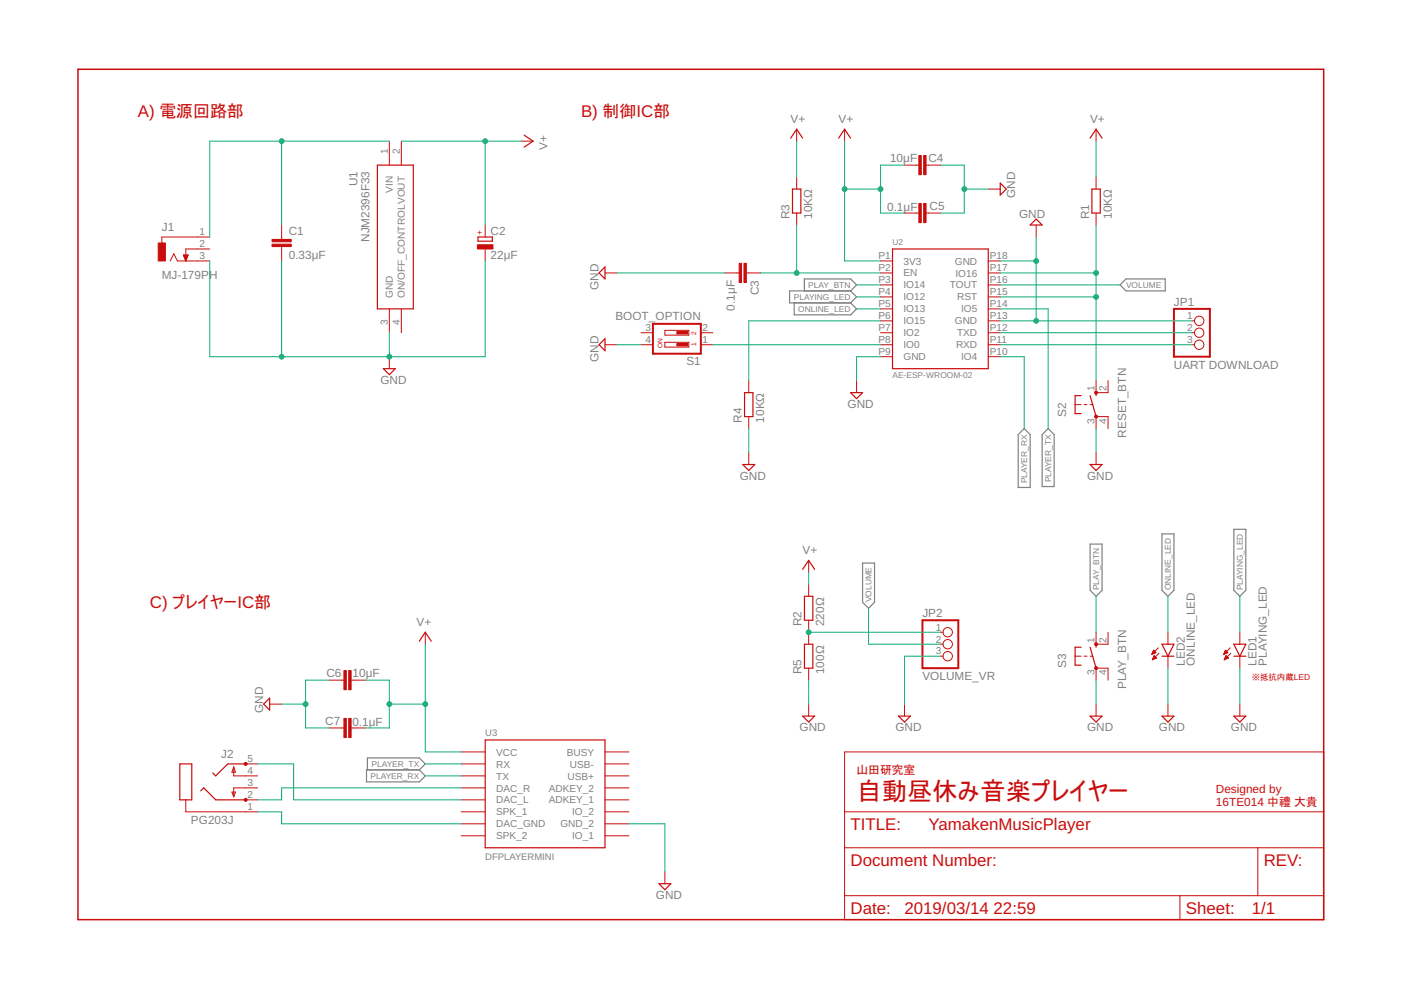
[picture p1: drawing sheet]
<svg xmlns="http://www.w3.org/2000/svg" width="297mm" height="210mm" viewBox="0 0 297 210" stroke-linecap="round" stroke-linejoin="round" font-family="sans-serif">
<g fill="none" stroke="#808080" stroke-width=".25">
<path d="M168.4 64.2v2.6h11.9l1.3-1.3-1.3-1.3M170.5 61.7v-2.6h9.8l1.3 1.3-1.3 1.3M180.3 61.7l1.3 1.2-1.3 1.3M180.3 61.7h-12.9v2.5h12.9M237.5 60.4l1.2-1.3h8.4v2.6h-8.4zM217.1 90.9l1.3 1.2v11.3h-2.5v-11.3zM222.2 90.9l1.3 1.2v11.1h-2.5v-11.1zM182.9 119.4h2.5v8.3l-1.3 1.3-1.2-1.3zM231.1 115.4h2.6v9.8l-1.3 1.2-1.3-1.2zM246.4 113.2h2.5v12l-1.3 1.2-1.2-1.2zM261.6 112.2h2.5v13l-1.2 1.2-1.3-1.2zM77.7 163.2h11.2l1.3 1.3-1.3 1.3h-11.2z"/>
<path d="M77.9 163.2v-2.5h11l1.3 1.3-1.3 1.2"/>
</g>
<g fill="none" stroke="#c90d0c" stroke-width=".21">
<path d="M82.5 29.9v5.1M85.1 29.9v5.1M110.5 29.9h2.5M168.9 27.4v2.5M168.9 37.5v2.6M179.1 27.4v2.5M191.8 35h3M196.3 35h3.1M232.4 27.4v2.5M232.4 37.5v2.6M36.1 55.3l.8-1.5 .7 1.5h6.9M38.9 54.1h1l-.5 1.2z"/>
<path d="M38.9 54.1h1M38.9 54.2h.9M39 54.4h.8M39.1 54.5h.6M39.1 54.6h.6M39.1 54.7h.5M39.2 54.8h.4M39.2 54.9h.3M39.3 55.1h.2M39.3 55.2h.1M39.4 55.3h.1M44.5 50.2h-10.2v1.3"/>
<path d="M44.5 52.8h-5.1v2.5M59.7 47.7v3.1M59.7 52.3v3M102.9 47.7v2.5M102.9 52.8v2.5M128.3 57.9h2.5M153.7 57.9h3M158.2 57.9h3.1M168.9 45.2v2.5M186.7 55.3h2.5M186.7 57.9h2.5M191.8 45.2h3"/>
<path d="M196.3 45.2h3.1M209.5 55.3h2.6M209.5 57.9h2.6M209.5 40.1h2.6M219.7 47.7v2.5M232.4 45.2v2.5M82.5 65.5v5M82.5 75.6v2.6M85.1 65.5v5M128.3 73.1h2.5M135.9 70.5h2.5M135.9 73.1h2.5"/>
<path d="M141 70h5v1.1h-5zM141 72.6h5v1h-5zM148.6 70.5h2.5M148.6 73.1h2.5M186.7 68h2.5M186.7 70.5h2.5M186.7 73.1h2.5M186.7 60.4h2.5M186.7 62.9h2.5M186.7 65.5h2.5M186.7 75.6h2.5M209.5 68h2.6"/>
<path d="M209.5 70.5h2.6M209.5 73.1h2.6M209.5 60.4h2.6M209.5 62.9h2.6M209.5 65.5h2.6M209.5 75.6h2.6M252.7 68h.6M252.7 70.5h.6M252.7 73.1h.6M158.7 80.7v2.5M158.7 88.3v2.6M158.7 95.9v2.6"/>
<path d="M181.6 80.7v2.5M227.9 85.8h1.3M229.8 85.8h.7M231.1 85.8h.7M232.4 80.7v2.5h2.5v-2.5M232.4 90.9v-2.6h2.5v2.6M232.4 95.9v2.6M171.4 118.8v2.5M90.2 134v2.6M171.4 123.9v2.5M171.4 131.5v5.1M199.4 139.1h.5"/>
<path d="M199.4 136.6h.5M199.4 134h.5M227.9 139.1h1.3M229.8 139.1h.7M231.1 139.1h.7M232.4 134v2.6h2.5v-2.6M244.2 138.7h.2M244.3 138.5h.4M244.3 139.9h.1M244.3 138.4h.7M244.4 138.3h.6M244.4 139.7h.2"/>
<path d="M244.4 139.6h.5M244.5 138.2h.4M244.5 138h.3M244.5 139.5h.7M244.5 137.9h.2M244.5 139.4h.6M244.6 137.9l.5 .5-.9 .3zM244.6 139.3h.4M244.6 139.1h.3M244.7 139h.1M245.2 139.5l-.5-.5-.4 .9M245.2 139.5l-.9 .4"/>
<path d="M245.6 137.4l-1.4 1.3M245.7 138.5l-1.4 1.4M247.6 134v2.6M247.6 139.1v2.6M259.5 138.7h.1M259.5 138.5h.4M259.6 139.9h.1M259.6 138.4h.6M259.6 138.3h.7M259.6 139.7h.3M259.7 138.2h.4M259.7 139.6h.5"/>
<path d="M259.7 138h.3M259.7 139.5h.8M259.8 137.9h.1M259.8 139.4h.5M259.8 137.9l.5 .5-.9 .3zM259.8 139.3h.4M259.9 139.1h.2M259.9 139h.1M260.5 139.5l-.6-.5-.3 .9M260.5 139.5l-.9 .4M260.8 137.4l-1.4 1.3M261 138.5l-1.4 1.4"/>
<path d="M262.9 134v2.6M262.9 139.1v2.6M57.2 149.3h2.5M69.9 144.2h3M69.9 154.3h3M74.4 144.2h3.1M74.4 154.3h3.1M97.8 159.4h5.1M128.3 159.4h5M171.4 141.7v2.5M171.4 149.3v2.5M179.1 159.4h101.5v35.6h-101.5z"/>
<path d="M191.8 149.3v2.5M232.4 144.2v-2.5h2.5v2.5M232.4 149.3v2.5M247.6 149.3v2.5M262.9 149.3v2.5M39.4 169.6v2.5h15.2M49.2 167.9h.7l-.3 1.1zM49.6 162.6v1.9h5M49.6 162.6l.3 1.1h-.7zM52.1 162h2.5M52.1 169.6h2.5M54.6 167h-5v2"/>
<path d="M97.8 172.1h5.1M97.8 162h5.1M97.8 164.5h5.1M97.8 167h5.1M97.8 169.6h5.1M97.8 174.7h5.1M97.8 177.2h5.1M128.3 172.1h5M128.3 162h5M128.3 164.5h5M128.3 167h5M128.3 169.6h5"/>
<path d="M128.3 174.7h5M128.3 177.2h5M179.1 179.7h101.5M179.1 172.1h101.5M266.7 179.7v10.2M141 184.8v2.6M179.1 189.9h101.5M250.2 189.9v5.1"/>
<circle cx="254.3" cy="68" r=".99"/>
<circle cx="254.3" cy="73.1" r=".99"/>
<circle cx="254.3" cy="70.5" r=".99"/>
<circle cx="200.9" cy="134" r=".99"/>
<circle cx="200.9" cy="136.6" r=".99"/>
<circle cx="200.9" cy="139.1" r=".99"/>
</g>
<g fill="#c90d0c" stroke="#c90d0c" stroke-width=".21">
<path d="M57.7 51.8h4v.5h-4z"/>
<path d="M57.7 50.8h4v.5h-4z"/>
<path d="M101.2 51.9h3.3v.9h-3.3z"/>
<path d="M33.5 51.5h1.6v3.8h-1.6z"/>
<path d="M156.7 55.8h.5v4.1h-.5z"/>
<path d="M157.7 55.8h.5v4.1h-.5z"/>
<path d="M194.8 33h.5v4h-.5z"/>
<path d="M195.8 33h.5v4h-.5z"/>
<path d="M194.8 43.1h.5v4.1h-.5z"/>
<path d="M195.8 43.1h.5v4.1h-.5z"/>
<path d="M143.5 72.8h2.3v.5h-2.3z"/>
<path d="M143.5 70.3h2.3v.5h-2.3z"/>
<path d="M73.9 142.2h.5v4h-.5z"/>
<path d="M72.9 142.2h.5v4h-.5z"/>
<path d="M73.9 152.3h.5v4.1h-.5z"/>
<path d="M72.9 152.3h.5v4.1h-.5z"/>
</g>
<g fill="none" stroke="#c90d0c" stroke-width=".25">
<path d="M80 35h7.6v30.5h-7.6zM111.1 28.7l1.9 1.2-1.9 1.3M167.6 29.3l1.3-1.9 1.3 1.9M177.8 29.3l1.3-1.9 1.2 1.9M212.1 38.8l1.2 1.3-1.2 1.3zM231.1 29.3l1.3-1.9 1.3 1.9M101.3 50.2h3.1v.9h-3.1zM128.3 56.6v2.5l-1.3-1.2zM168 40.1h1.8v5.1h-1.8zM189.2 52.8h20.3v25.4h-20.3zM218.4 47.7l1.3-1.3 1.3 1.3zM231.5 40.1h1.8v5.1h-1.8z"/>
<path d="M81.3 78.2h2.5l-1.3 1.2zM128.3 71.8v2.6l-1.3-1.3zM157.5 98.5h2.5l-1.3 1.3zM157.9 83.2h1.7v5.1h-1.7zM180.3 83.2h2.6l-1.3 1.3zM229.2 83.9h-1.3v3.8h1.3M231.1 98.5h2.6l-1.3 1.3zM231.1 83.9l1.3 4.4M232.4 83.2v.7M88.9 136l1.3-2 1.2 2M170.2 120.7l1.2-1.9 1.3 1.9M170.6 136.6h1.7v5.1h-1.7z"/>
<path d="M170.6 126.4h1.7v5.1h-1.7zM229.2 137.2h-1.3v3.8h1.3M231.1 137.2l1.3 4.5M232.4 136.6v.6M246.4 139.1h2.5M246.4 136.6h2.5l-1.3 2.5zM261.6 136.6h2.5l-1.2 2.5zM261.6 139.1h2.5M57.2 148v2.6l-1.3-1.3zM102.9 156.9h25.4v22.8h-25.4zM170.2 151.8h2.5l-1.3 1.3zM190.5 151.8h2.5l-1.2 1.3z"/>
<path d="M231.1 151.8h2.6l-1.3 1.3zM246.4 151.8h2.5l-1.3 1.3zM261.6 151.8h2.5l-1.2 1.3zM38.1 162h2.6v7.6h-2.6zM42.6 167.7l.6-.7 2.5 2.6h6.4M52.1 162h-3.8l-2.6 2.5-.6-.6M139.7 187.4h2.5l-1.2 1.2z"/>
</g>
<g fill="#c90d0c" stroke="#c90d0c" stroke-width=".21">
<circle cx="232.4" cy="88.3" r=".32"/>
<circle cx="232.4" cy="83.3" r=".32"/>
<circle cx="232.4" cy="141.7" r=".33"/>
<circle cx="232.4" cy="136.6" r=".33"/>
<circle cx="52.1" cy="169.6" r=".33"/>
<circle cx="52.1" cy="162" r=".33"/>
</g>
<path d="M138.4 68.7h10.2v6.3h-10.2zM248.9 65.5h7.6v10.1h-7.6zM195.6 131.5h7.6v10.2h-7.6z" fill="none" stroke="#c90d0c" stroke-width=".42"/>
<path d="M16.5 14.7h264.1v180.3h-264.1z" fill="none" stroke="#c90d0c" stroke-width=".32"/>
<g fill="none" stroke="#0dab76" stroke-width=".21">
<path d="M59.7 29.9v17.8M82.5 29.9h-38v20.3M85.1 29.9h25.4M102.9 29.9v17.8M168.9 29.9v7.6M179.1 29.9v25.4h7.6M191.8 35h-5.1v10.2h5.1M199.4 35h5v10.2h-5M232.4 29.9v7.6M44.5 55.3v20.3h58.4v-20.3M59.7 55.3v20.3M130.8 57.9h22.9"/>
<path d="M161.3 57.9h25.4M168.9 47.7v10.2M179.1 40.1h7.6M204.4 40.1h5.1M212.1 55.3h7.6M212.1 57.9h20.3M219.7 50.2v17.8M232.4 47.7v33M82.5 70.5v5.1M130.8 73.1h5.1M151.1 73.1h35.6M181.6 62.9h5.1"/>
<path d="M181.6 65.5h5.1M181.6 60.4h5.1M186.7 75.6h-5.1v5.1M186.7 68h-28v12.7M212.1 75.6h5v15.3M212.1 68h40.6M212.1 73.1h40.6M212.1 62.9h20.3M212.1 70.5h40.6M212.1 65.5h10.1v25.4M212.1 60.4h25.4M158.7 90.9v5"/>
<path d="M232.4 90.9v5M90.2 136.6v22.8h7.6M171.4 121.3v2.6M171.4 134h28M184.1 129v7.6h15.3M199.4 139.1h-7.6v10.2M232.4 126.4v7.6M247.6 126.4v7.6M262.9 126.4v7.6M59.7 149.3h5.1M69.9 144.2h-5.1v10.1h5.1M77.5 144.2h5v10.1h-5"/>
<path d="M82.5 149.3h7.7M171.4 144.2v5.1M232.4 144.2v5.1M247.6 141.7v7.6M262.9 141.7v7.6M54.6 172.1h5.1v2.6h38.1M54.6 162h7.7v7.6h35.5M90.2 162h7.6M90.2 164.5h7.6M97.8 167h-38.1v2.6h-5.1M133.3 174.7h7.7v10.1"/>
</g>
<g fill="#0dab76" stroke="#0dab76" stroke-width=".21">
<circle cx="102.9" cy="29.9" r=".51"/>
<circle cx="186.7" cy="40.1" r=".51"/>
<circle cx="179.1" cy="40.1" r=".51"/>
<circle cx="82.5" cy="149.3" r=".51"/>
<circle cx="90.2" cy="149.3" r=".51"/>
<circle cx="59.7" cy="29.9" r=".51"/>
<circle cx="82.5" cy="75.6" r=".51"/>
<circle cx="59.7" cy="75.6" r=".51"/>
<circle cx="219.7" cy="55.3" r=".51"/>
<circle cx="219.7" cy="68" r=".51"/>
<circle cx="204.4" cy="40.1" r=".51"/>
<circle cx="64.8" cy="149.3" r=".51"/>
<circle cx="232.4" cy="62.9" r=".51"/>
<circle cx="232.4" cy="57.9" r=".51"/>
<circle cx="168.9" cy="57.9" r=".51"/>
<circle cx="171.4" cy="134" r=".51"/>
</g>
<text font-size="5.4" fill="#c90d0c" x="181.6" y="169.6">自動昼休み音楽プレイヤー</text>
<g font-size="3.6" fill="#c90d0c">
<text x="29.2" y="24.9">A) 電源回路部</text>
<text x="123.2" y="24.9">B) 制御IC部</text>
<text x="31.8" y="129">C) プレイヤーIC部</text>
<text x="180.3" y="175.9">TITLE:</text>
<text x="196.8" y="175.9">YamakenMusicPlayer</text>
<text x="180.3" y="183.6">Document Number:</text>
<text x="267.9" y="183.6">REV:</text>
<text x="180.3" y="193.7">Date:</text>
<text x="191.8" y="193.7">2019/03/14</text>
<text x="210.7" y="193.7">22:59</text>
<text x="251.4" y="193.7">Sheet:</text>
<text x="265.4" y="193.7">1/1</text>
</g>
<g font-size="2.5" fill="#808080">
<text x="167.6" y="26.1">V+</text>
<text x="177.8" y="26.1">V+</text>
<text x="231.1" y="26.1">V+</text>
<text x="116.1" y="31.8" transform="rotate(-90 116.1 31.8)">V+</text>
<text x="188.7" y="34.4">10μF</text>
<text x="196.8" y="34.4">C4</text>
<text x="75.8" y="39.5" transform="rotate(-90 75.8 39.5)">U1</text>
<text x="215.3" y="42" transform="rotate(-90 215.3 42)">GND</text>
<text x="167.4" y="46.4" transform="rotate(-90 167.4 46.4)">R3</text>
<text x="172.2" y="46.4" transform="rotate(-90 172.2 46.4)">10KΩ</text>
<text x="188.1" y="44.7">0.1μF</text>
<text x="197.1" y="44.5">C5</text>
<text x="216.1" y="46.3">GND</text>
<text x="230.9" y="46.4" transform="rotate(-90 230.9 46.4)">R1</text>
<text x="235.7" y="46.4" transform="rotate(-90 235.7 46.4)">10KΩ</text>
<text x="34.3" y="49">J1</text>
<text x="61.2" y="49.9">C1</text>
<text x="78.4" y="51.3" transform="rotate(-90 78.4 51.3)">NJM2396F33</text>
<text x="104" y="49.8">C2</text>
<text x="34.3" y="59.1">MJ-179PH</text>
<text x="61.2" y="54.9">0.33μF</text>
<text x="104" y="54.8">22μF</text>
<text x="126.9" y="61.5" transform="rotate(-90 126.9 61.5)">GND</text>
<text x="155.8" y="65.8" transform="rotate(-90 155.8 65.8)">0.1μF</text>
<text x="160.9" y="62.6" transform="rotate(-90 160.9 62.6)">C3</text>
<text x="248.9" y="64.8">JP1</text>
<text x="130.5" y="67.9">BOOT_OPTION</text>
<text x="126.9" y="76.7" transform="rotate(-90 126.9 76.7)">GND</text>
<text x="145.5" y="77.4">S1</text>
<text x="80.7" y="81.4">GND</text>
<text x="248.9" y="78.2">UART DOWNLOAD</text>
<text x="157.2" y="89.6" transform="rotate(-90 157.2 89.6)">R4</text>
<text x="162" y="89.6" transform="rotate(-90 162 89.6)">10KΩ</text>
<text x="179.7" y="86.4">GND</text>
<text x="226" y="88.3" transform="rotate(-90 226 88.3)">S2</text>
<text x="238.7" y="92.8" transform="rotate(-90 238.7 92.8)">RESET_BTN</text>
<text x="156.8" y="101.7">GND</text>
<text x="230.5" y="101.7">GND</text>
<text x="170.2" y="117.5">V+</text>
<text x="195.6" y="130.9">JP2</text>
<text x="88.3" y="132.8">V+</text>
<text x="169.9" y="132.8" transform="rotate(-90 169.9 132.8)">R2</text>
<text x="174.7" y="132.8" transform="rotate(-90 174.7 132.8)">220Ω</text>
<text x="69.2" y="143.6">C6</text>
<text x="74.8" y="143.6">10μF</text>
<text x="169.9" y="142.9" transform="rotate(-90 169.9 142.9)">R5</text>
<text x="174.7" y="142.9" transform="rotate(-90 174.7 142.9)">100Ω</text>
<text x="226" y="141.7" transform="rotate(-90 226 141.7)">S3</text>
<text x="251.2" y="141.2" transform="rotate(-90 251.2 141.2)">LED2</text>
<text x="253.3" y="141.2" transform="rotate(-90 253.3 141.2)">ONLINE_LED</text>
<text x="266.4" y="141.2" transform="rotate(-90 266.4 141.2)">LED1</text>
<text x="268.6" y="141.2" transform="rotate(-90 268.6 141.2)">PLAYING_LED</text>
<text x="195.6" y="144.2">VOLUME_VR</text>
<text x="238.7" y="146.1" transform="rotate(-90 238.7 146.1)">PLAY_BTN</text>
<text x="55.8" y="151.2" transform="rotate(-90 55.8 151.2)">GND</text>
<text x="69" y="153.7">C7</text>
<text x="74.7" y="153.8">0.1μF</text>
<text x="169.5" y="155">GND</text>
<text x="189.9" y="155">GND</text>
<text x="230.5" y="155">GND</text>
<text x="245.7" y="155">GND</text>
<text x="261" y="155">GND</text>
<text x="46.9" y="160.7">J2</text>
<text x="40.5" y="174.7">PG203J</text>
<text x="139.1" y="190.5">GND</text>
</g>
<g font-size="2.5" fill="#c90d0c">
<text x="181.6" y="164">山田研究室</text>
<text x="257.8" y="168.2">Designed by</text>
<text x="257.8" y="170.9">16TE014 中禮 大貴</text>
</g>
<g font-size="2.1" fill="#808080">
<text x="82.2" y="32.7" transform="rotate(-90 82.2 32.7)">1</text>
<text x="84.7" y="32.7" transform="rotate(-90 84.7 32.7)">2</text>
<text x="83.3" y="40.9" transform="rotate(-90 83.3 40.9)">VIN</text>
<text x="42.3" y="49.9">1</text>
<text x="42.3" y="52.4">2</text>
<text x="42.3" y="55">3</text>
<text x="186.3" y="55">P1</text>
<text x="186.3" y="57.5">P2</text>
<text x="191.6" y="56.1">3V3</text>
<text x="191.6" y="58.6">EN</text>
<text x="202.4" y="56.1">GND</text>
<text x="202.6" y="58.6">IO16</text>
<text x="209.9" y="55">P18</text>
<text x="209.9" y="57.5">P17</text>
<text x="83.3" y="63.1" transform="rotate(-90 83.3 63.1)">GND</text>
<text x="85.9" y="63.1" transform="rotate(-90 85.9 63.1)">ON/OFF_CONTROLVOUT</text>
<text x="186.3" y="60">P3</text>
<text x="186.3" y="62.6">P4</text>
<text x="186.3" y="65.1">P5</text>
<text x="191.6" y="61.2">IO14</text>
<text x="191.6" y="63.7">IO12</text>
<text x="201.4" y="61.2">TOUT</text>
<text x="202.9" y="63.7">RST</text>
<text x="209.9" y="60">P16</text>
<text x="209.9" y="62.6">P15</text>
<text x="209.9" y="65.1">P14</text>
<text x="82.2" y="69" transform="rotate(-90 82.2 69)">3</text>
<text x="84.7" y="69" transform="rotate(-90 84.7 69)">4</text>
<text x="136.9" y="70.2">3</text>
<text x="148.9" y="70.2">2</text>
<text x="186.3" y="67.7">P6</text>
<text x="186.3" y="70.2">P7</text>
<text x="191.6" y="66.2">IO13</text>
<text x="191.6" y="68.8">IO15</text>
<text x="191.6" y="71.3">IO2</text>
<text x="202.4" y="68.8">GND</text>
<text x="202.9" y="71.3">TXD</text>
<text x="203.8" y="66.2">IO5</text>
<text x="209.9" y="67.7">P13</text>
<text x="209.9" y="70.2">P12</text>
<text x="251.7" y="67.7">1</text>
<text x="251.7" y="70.2">2</text>
<text x="136.9" y="72.7">4</text>
<text x="148.9" y="72.7">1</text>
<text x="186.3" y="72.7">P8</text>
<text x="186.3" y="75.3">P9</text>
<text x="191.6" y="73.9">IO0</text>
<text x="191.6" y="76.4">GND</text>
<text x="202.7" y="73.9">RXD</text>
<text x="203.8" y="76.4">IO4</text>
<text x="209.9" y="72.7">P11</text>
<text x="209.9" y="75.3">P10</text>
<text x="251.7" y="72.7">3</text>
<text x="232" y="82.9" transform="rotate(-90 232 82.9)">1</text>
<text x="234.6" y="82.9" transform="rotate(-90 234.6 82.9)">2</text>
<text x="232" y="89.9" transform="rotate(-90 232 89.9)">3</text>
<text x="234.6" y="89.9" transform="rotate(-90 234.6 89.9)">4</text>
<text x="198.4" y="133.7">1</text>
<text x="198.4" y="136.2">2</text>
<text x="232" y="136.2" transform="rotate(-90 232 136.2)">1</text>
<text x="234.6" y="136.2" transform="rotate(-90 234.6 136.2)">2</text>
<text x="198.4" y="138.8">3</text>
<text x="232" y="143.2" transform="rotate(-90 232 143.2)">3</text>
<text x="234.6" y="143.2" transform="rotate(-90 234.6 143.2)">4</text>
<text x="52.4" y="161.6">5</text>
<text x="105.2" y="160.2">VCC</text>
<text x="120.2" y="160.2">BUSY</text>
<text x="52.4" y="164.2">4</text>
<text x="52.4" y="166.7">3</text>
<text x="105.2" y="162.7">RX</text>
<text x="105.2" y="165.3">TX</text>
<text x="105.2" y="167.8">DAC_R</text>
<text x="116.4" y="167.8">ADKEY_2</text>
<text x="120.3" y="165.3">USB+</text>
<text x="120.8" y="162.7">USB-</text>
<text x="52.4" y="169.2">2</text>
<text x="52.4" y="171.8">1</text>
<text x="105.2" y="170.4">DAC_L</text>
<text x="105.2" y="172.9">SPK_1</text>
<text x="116.4" y="170.4">ADKEY_1</text>
<text x="121.3" y="172.9">IO_2</text>
<text x="105.2" y="175.4">DAC_GND</text>
<text x="105.2" y="178">SPK_2</text>
<text x="118.8" y="175.4">GND_2</text>
<text x="121.3" y="178">IO_1</text>
</g>
<g font-size="2" fill="#808080">
<text x="102.9" y="156.1">U3</text>
<text x="102.9" y="182.3">DFPLAYERMINI</text>
</g>
<g font-size="1.8" fill="#c90d0c">
<text x="102.3" y="49.8" transform="rotate(-90 102.3 49.8)">+</text>
<text x="265.4" y="144.2">※抵抗内蔵LED</text>
</g>
<g font-size="1.8" fill="#808080">
<text x="189.2" y="52">U2</text>
<text x="168.3" y="63.6">PLAYING_LED</text>
<text x="171.4" y="61">PLAY_BTN</text>
<text x="238.7" y="61">VOLUME</text>
<text x="169.2" y="66.1">ONLINE_LED</text>
<text x="189.2" y="80.2">AE-ESP-WROOM-02</text>
<text x="217.8" y="102.5" transform="rotate(-90 217.8 102.5)">PLAYER_RX</text>
<text x="222.9" y="102.3" transform="rotate(-90 222.9 102.3)">PLAYER_TX</text>
<text x="233" y="125.2" transform="rotate(-90 233 125.2)">PLAY_BTN</text>
<text x="248.3" y="125.2" transform="rotate(-90 248.3 125.2)">ONLINE_LED</text>
<text x="263.5" y="125.2" transform="rotate(-90 263.5 125.2)">PLAYING_LED</text>
<text x="184.8" y="127.7" transform="rotate(-90 184.8 127.7)">VOLUME</text>
<text x="78.6" y="165.1">PLAYER_RX</text>
<text x="78.8" y="162.6">PLAYER_TX</text>
</g>
<g font-size="1.4" fill="#c90d0c">
<text x="147.6" y="70.9" transform="rotate(-90 147.6 70.9)">2</text>
<text x="140.5" y="73.9" transform="rotate(-90 140.5 73.9)">ON</text>
<text x="147.6" y="73.4" transform="rotate(-90 147.6 73.4)">1</text>
</g>
</svg>
